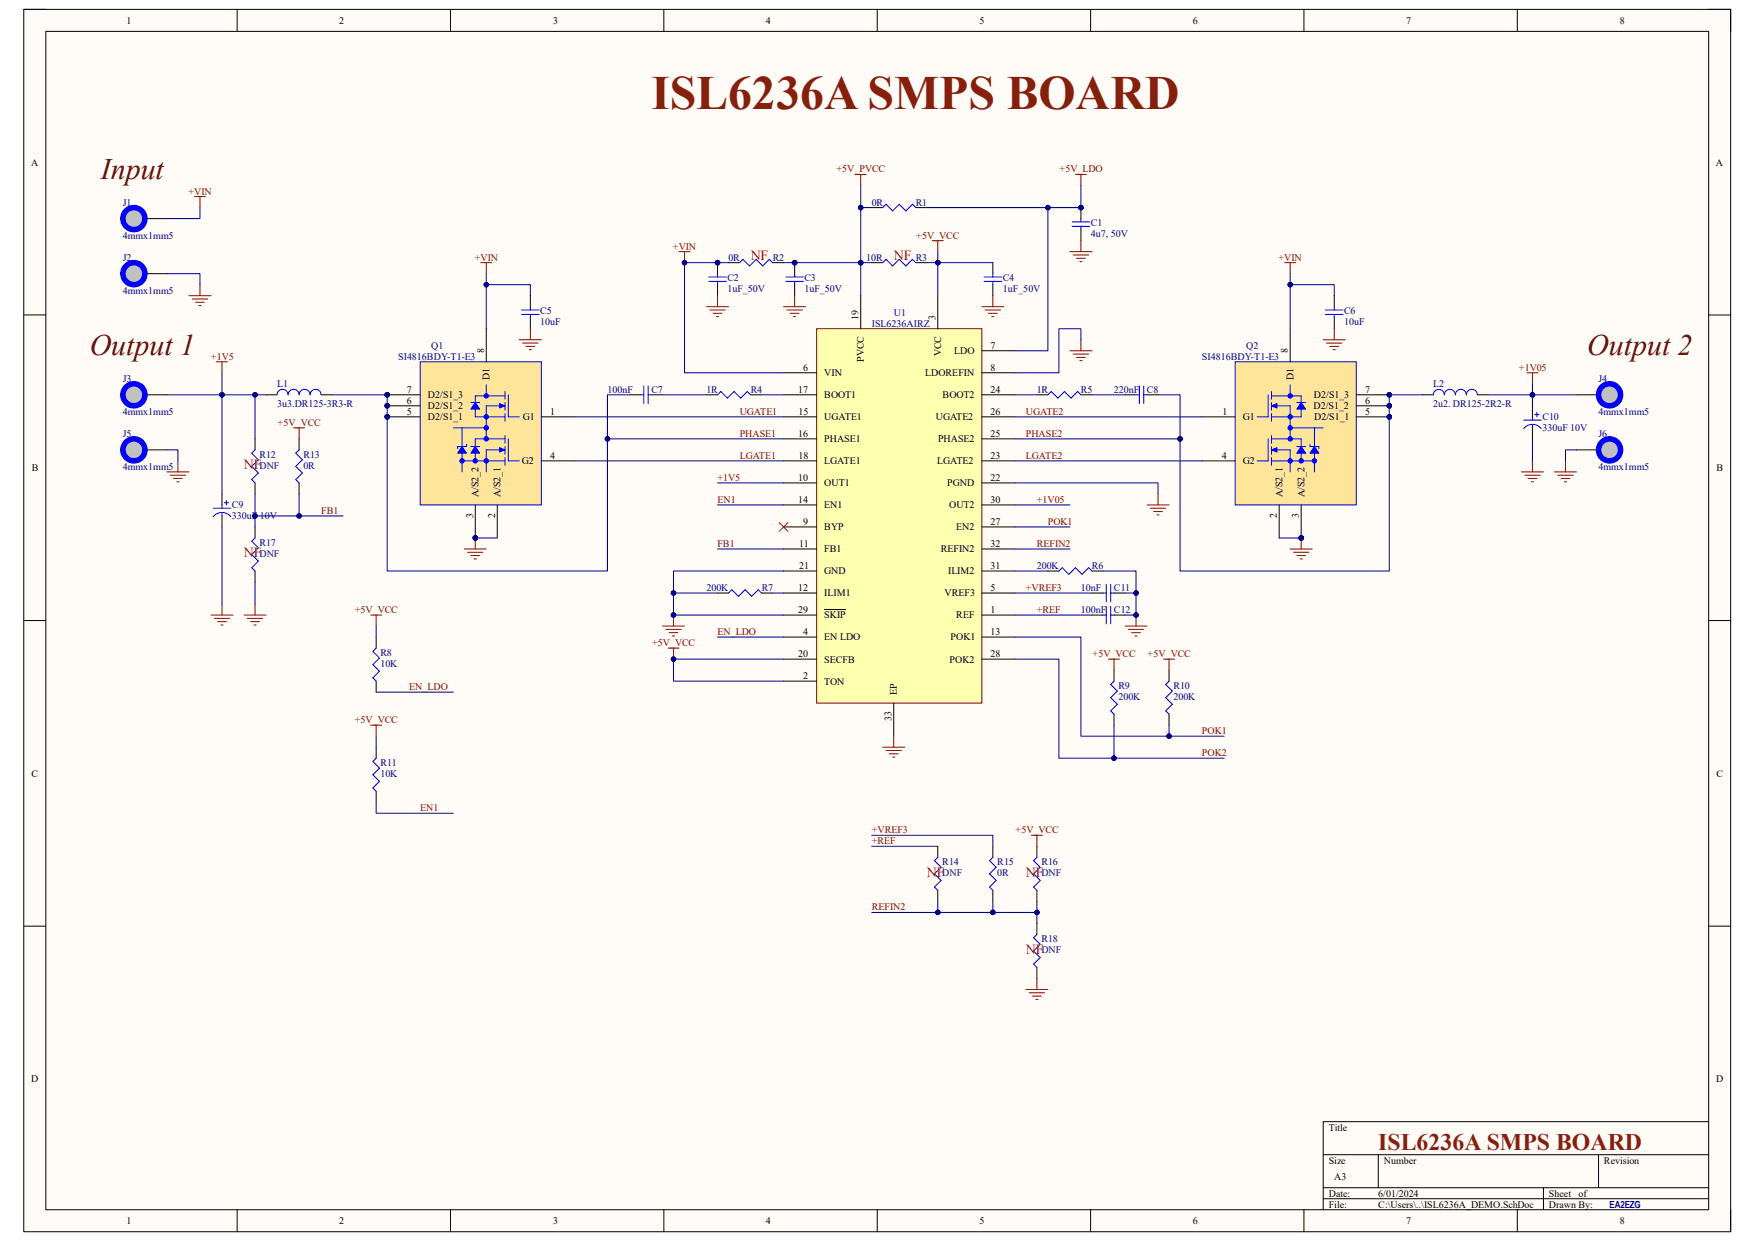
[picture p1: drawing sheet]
<svg xmlns="http://www.w3.org/2000/svg" width="297mm" height="210mm" viewBox="0 0 297 210" stroke-linecap="round" stroke-linejoin="round" font-family="sans-serif">
<path d="M4 1.6h288.9v206.8h-288.9z" fill-rule="evenodd" fill="#fffcf8"/>
<path d="M4 1.6h288.9v206.8h-288.9z" fill="none" stroke="#000" stroke-width=".17"/>
<path d="M7.8 5.3h281.4v199.4h-281.4z" fill-rule="evenodd" fill="#fffcf8"/>
<g fill="none" stroke="#000" stroke-width=".17">
<path d="M4 1.6h3.7M7.8 5.3h281.4v199.4h-281.4zM40.1 1.6v3.7M76.2 1.6v3.7M112.3 1.6v3.7M148.5 1.6v3.7M184.6 1.6v3.7M220.7 1.6v3.7M256.8 1.6v3.7M289.2 1.6h3.7v3.7M4 53.3h3.7M289.2 53.3h3.7"/>
<path d="M4 105h3.8M289.2 105h3.7M4 156.7h3.8M289.2 156.7h3.7M223.9 195.4h65.3M233.3 195.4v5.6M270.5 195.4v5.6M289.2 189.8h-65.3v14.9M40.1 204.7v3.7M76.2 204.7v3.7M112.4 204.7v3.7M148.5 204.7v3.7"/>
<path d="M184.6 204.7v3.7M220.7 204.7v3.7M223.9 201h65.3M223.9 202.9h65.3M256.8 204.7v3.7M261.2 201v3.7M292.9 204.7v3.7"/>
</g>
<path d="M138.2 55.6h28v63.4h-28z" fill-rule="evenodd" fill="#ffffb0"/>
<g fill="none" stroke="#800000" stroke-width=".17">
<path d="M144.7 29.5h1.9M145.7 29.5v1.9M132.6 51.9h3.7M133.2 52.5h2.6M133.7 53h1.5M134.3 53.6h.4M134.5 50v1.9M138.2 55.6h28v63.4h-28zM166.2 51.9h3.7M166.7 52.5h2.6M167.3 53h1.5M167.8 53.6h.4"/>
<path d="M168 50v1.9"/>
</g>
<g fill="none" stroke="#000" stroke-width=".17">
<path d="M145.7 50v5.6M158.7 50v5.6M166.2 59.4h5.6M45 66.8h1.9M54.3 66.8h1.9M132.6 63.1h5.6M132.6 70.5h5.6M132.6 74.3h5.6M132.6 66.8h5.6M132.6 78h5.6M166.2 63.1h5.6M166.2 70.5h5.6"/>
<path d="M166.2 74.3h5.6M166.2 66.8h5.6M166.2 78h5.6M240.7 66.8h1.9M250 66.8h1.9M132.6 89.2h5.6M132.6 81.7h5.6M132.6 92.9h5.6M132.6 85.4h5.6M132.6 96.6h5.6M166.2 89.2h5.6M166.2 81.7h5.6"/>
<path d="M166.2 92.9h5.6M166.2 85.4h5.6M166.2 96.6h5.6M132.6 104.1h5.6M132.6 115.3h5.6M132.6 107.8h5.6M132.6 100.4h5.6M132.6 111.5h5.6M139.5 103.2h3.6M151.3 119v5.6M166.2 104.1h5.6M166.2 107.8h5.6"/>
<path d="M166.2 100.4h5.6M166.2 111.5h5.6"/>
</g>
<path d="M46.9 66.8a.93 .93 0 0 1 .9-.9 .93 .93 0 0 1 .9 .9 .93 .93 0 0 1 1-.9 .93 .93 0 0 1 .9 .9 .93 .93 0 0 1 .9-.9 .93 .93 0 0 1 1 .9 .93 .93 0 0 1 .9-.9 .93 .93 0 0 1 .9 .9M242.6 66.8a.93 .93 0 0 1 .9-.9 .93 .93 0 0 1 .9 .9M244.4 66.8a.93 .93 0 0 1 1-.9 .93 .93 0 0 1 .9 .9M246.3 66.8a.93 .93 0 0 1 .9-.9 .93 .93 0 0 1 1 .9M248.2 66.8a.93 .93 0 0 1 .9-.9 .93 .93 0 0 1 .9 .9" fill="none" stroke="#00f" stroke-width=".17"/>
<circle cx="220.2" cy="91" r=".37" fill="#000080"/>
<circle cx="220.2" cy="91" r=".37" fill="none" stroke="#000080" stroke-width=".17"/>
<circle cx="235.1" cy="66.8" r=".37" fill="#000080"/>
<circle cx="235.1" cy="66.8" r=".37" fill="none" stroke="#000080" stroke-width=".17"/>
<circle cx="235.1" cy="68.7" r=".37" fill="#000080"/>
<circle cx="235.1" cy="68.7" r=".37" fill="none" stroke="#000080" stroke-width=".17"/>
<circle cx="235.1" cy="70.5" r=".37" fill="#000080"/>
<circle cx="235.1" cy="70.5" r=".37" fill="none" stroke="#000080" stroke-width=".17"/>
<path d="M209 61.2h20.5v24.2h-20.5z" fill-rule="evenodd" fill="#ffe599"/>
<path d="M209 61.2h20.5v24.2h-20.5z" fill="none" stroke="#00f" stroke-width=".17"/>
<path d="M203.4 70.5h5.6M216.5 85.4v5.6M220.2 85.4v5.6" fill="none" stroke="#000" stroke-width=".17"/>
<circle cx="220.2" cy="91" r=".37" fill="#000080"/>
<circle cx="220.2" cy="91" r=".37" fill="none" stroke="#000080" stroke-width=".17"/>
<path d="M218.3 55.6v5.6M203.4 78h5.6M229.5 66.8h5.6" fill="none" stroke="#000" stroke-width=".17"/>
<circle cx="235.1" cy="66.8" r=".37" fill="#000080"/>
<circle cx="235.1" cy="66.8" r=".37" fill="none" stroke="#000080" stroke-width=".17"/>
<path d="M229.5 68.7h5.6" fill="none" stroke="#000" stroke-width=".17"/>
<circle cx="235.1" cy="68.7" r=".37" fill="#000080"/>
<circle cx="235.1" cy="68.7" r=".37" fill="none" stroke="#000080" stroke-width=".17"/>
<path d="M229.5 70.5h5.6" fill="none" stroke="#000" stroke-width=".17"/>
<circle cx="235.1" cy="70.5" r=".37" fill="#000080"/>
<circle cx="235.1" cy="70.5" r=".37" fill="none" stroke="#000080" stroke-width=".17"/>
<g fill="none" stroke="#00f" stroke-width=".17">
<path d="M214.6 66.8v3.7h-1.8M214.6 74.3v3.7h-1.8M215.2 67h5v3.5h-5M215.2 66.3v1.3M215.2 68.1v1.3M215.2 70v1.3M215.2 73.7v1.3M215.2 75.6v1.3M215.2 77.4v1.3M215.2 78h7.3M215.2 74.3h5v3.7M215.2 68.7h3.1v5.6"/>
<path d="M215.2 76.1h3.1v3.8M218.3 65.1v1.9M218.3 72.4h5.6M222.5 72.4v7.5"/>
</g>
<path d="M215.2 68.7l.9-.4v.8z" fill="#00f"/>
<path d="M215.2 68.7l.9-.4v.8z" fill="none" stroke="#00f" stroke-width=".17"/>
<path d="M220.2 68.1l.8 1.1h-1.5z" fill="#00f"/>
<path d="M219.5 68.1h1.5M220.2 68.1l.8 1.1h-1.5z" fill="none" stroke="#00f" stroke-width=".17"/>
<path d="M215.2 76.1l.9-.3v.7z" fill="#00f"/>
<path d="M215.2 76.1l.9-.3v.7z" fill="none" stroke="#00f" stroke-width=".17"/>
<path d="M220.2 75.6l.8 1.1h-1.5z" fill="#00f"/>
<path d="M219.5 75.6h1.5M220.2 75.6l.8 1.1h-1.5z" fill="none" stroke="#00f" stroke-width=".17"/>
<path d="M222.5 75.6l.7 1.1h-1.5z" fill="#00f"/>
<path d="M221.7 75.2v.4h1.5v.3M222.5 75.6l.7 1.1h-1.5z" fill="none" stroke="#00f" stroke-width=".17"/>
<circle cx="218.3" cy="67" r=".37" fill="#00f"/>
<circle cx="218.3" cy="67" r=".37" fill="none" stroke="#00f" stroke-width=".17"/>
<circle cx="218.3" cy="72.4" r=".37" fill="#00f"/>
<circle cx="218.3" cy="72.4" r=".37" fill="none" stroke="#00f" stroke-width=".17"/>
<circle cx="218.3" cy="74.3" r=".37" fill="#00f"/>
<circle cx="218.3" cy="74.3" r=".37" fill="none" stroke="#00f" stroke-width=".17"/>
<circle cx="218.3" cy="70.5" r=".37" fill="#00f"/>
<circle cx="218.3" cy="70.5" r=".37" fill="none" stroke="#00f" stroke-width=".17"/>
<circle cx="218.3" cy="78" r=".37" fill="#00f"/>
<circle cx="218.3" cy="78" r=".37" fill="none" stroke="#00f" stroke-width=".17"/>
<circle cx="220.2" cy="78" r=".37" fill="#00f"/>
<circle cx="220.2" cy="78" r=".37" fill="none" stroke="#00f" stroke-width=".17"/>
<circle cx="222.4" cy="78" r=".37" fill="#00f"/>
<circle cx="222.4" cy="78" r=".37" fill="none" stroke="#00f" stroke-width=".17"/>
<circle cx="80.4" cy="91" r=".37" fill="#000080"/>
<circle cx="80.4" cy="91" r=".37" fill="none" stroke="#000080" stroke-width=".17"/>
<circle cx="65.5" cy="66.8" r=".37" fill="#000080"/>
<circle cx="65.5" cy="66.8" r=".37" fill="none" stroke="#000080" stroke-width=".17"/>
<circle cx="65.5" cy="68.7" r=".37" fill="#000080"/>
<circle cx="65.5" cy="68.7" r=".37" fill="none" stroke="#000080" stroke-width=".17"/>
<circle cx="65.5" cy="70.5" r=".37" fill="#000080"/>
<circle cx="65.5" cy="70.5" r=".37" fill="none" stroke="#000080" stroke-width=".17"/>
<path d="M71.1 61.2h20.5v24.2h-20.5z" fill-rule="evenodd" fill="#ffe599"/>
<path d="M71.1 61.2h20.5v24.2h-20.5z" fill="none" stroke="#00f" stroke-width=".17"/>
<path d="M91.6 70.5h5.6M80.4 85.4v5.6M84.2 85.4v5.6" fill="none" stroke="#000" stroke-width=".17"/>
<circle cx="80.4" cy="91" r=".37" fill="#000080"/>
<circle cx="80.4" cy="91" r=".37" fill="none" stroke="#000080" stroke-width=".17"/>
<path d="M82.3 55.6v5.6M65.5 66.8h5.6M91.6 78h5.6" fill="none" stroke="#000" stroke-width=".17"/>
<circle cx="65.5" cy="66.8" r=".37" fill="#000080"/>
<circle cx="65.5" cy="66.8" r=".37" fill="none" stroke="#000080" stroke-width=".17"/>
<path d="M65.5 68.7h5.6" fill="none" stroke="#000" stroke-width=".17"/>
<circle cx="65.5" cy="68.7" r=".37" fill="#000080"/>
<circle cx="65.5" cy="68.7" r=".37" fill="none" stroke="#000080" stroke-width=".17"/>
<path d="M65.5 70.5h5.6" fill="none" stroke="#000" stroke-width=".17"/>
<circle cx="65.5" cy="70.5" r=".37" fill="#000080"/>
<circle cx="65.5" cy="70.5" r=".37" fill="none" stroke="#000080" stroke-width=".17"/>
<g fill="none" stroke="#00f" stroke-width=".17">
<path d="M76.7 72.4h5.6M78.2 78h7.3M78.2 72.4v7.5M82.3 65.1v1.9M85.5 67h-5.1v3.5h5.1M85.5 66.3v1.3M85.5 68.1v1.3M85.5 70v1.3M85.5 73.7v1.3M85.5 75.6v1.3M85.5 77.4v1.3M85.5 74.3h-5.1v3.7"/>
<path d="M85.5 68.7h-3.2v5.6M85.5 76.1h-3.2v3.8M86 66.8v3.7h1.9M86 74.3v3.7h1.9"/>
</g>
<path d="M84.5 68.3l1 .4-1 .3z" fill="#00f"/>
<path d="M84.5 68.3l1 .4-1 .3z" fill="none" stroke="#00f" stroke-width=".17"/>
<path d="M80.4 68.1l.8 1.1h-1.5z" fill="#00f"/>
<path d="M79.7 68.1h1.5M80.4 68.1l.8 1.1h-1.5z" fill="none" stroke="#00f" stroke-width=".17"/>
<path d="M84.5 75.8l1 .3-1 .4z" fill="#00f"/>
<path d="M84.5 75.8l1 .3-1 .4z" fill="none" stroke="#00f" stroke-width=".17"/>
<path d="M80.4 75.6l.8 1.1h-1.5z" fill="#00f"/>
<path d="M79.7 75.6h1.5M80.4 75.6l.8 1.1h-1.5z" fill="none" stroke="#00f" stroke-width=".17"/>
<path d="M78.2 75.6l.7 1.1h-1.4z" fill="#00f"/>
<path d="M78.2 75.6l.7 1.1h-1.4zM78.9 75.2v.4h-1.4v.3" fill="none" stroke="#00f" stroke-width=".17"/>
<circle cx="82.3" cy="67" r=".37" fill="#00f"/>
<circle cx="82.3" cy="67" r=".37" fill="none" stroke="#00f" stroke-width=".17"/>
<circle cx="82.3" cy="72.4" r=".37" fill="#00f"/>
<circle cx="82.3" cy="72.4" r=".37" fill="none" stroke="#00f" stroke-width=".17"/>
<circle cx="82.3" cy="74.3" r=".37" fill="#00f"/>
<circle cx="82.3" cy="74.3" r=".37" fill="none" stroke="#00f" stroke-width=".17"/>
<circle cx="82.3" cy="70.5" r=".37" fill="#00f"/>
<circle cx="82.3" cy="70.5" r=".37" fill="none" stroke="#00f" stroke-width=".17"/>
<circle cx="82.3" cy="78" r=".37" fill="#00f"/>
<circle cx="82.3" cy="78" r=".37" fill="none" stroke="#00f" stroke-width=".17"/>
<circle cx="80.4" cy="78" r=".37" fill="#00f"/>
<circle cx="80.4" cy="78" r=".37" fill="none" stroke="#00f" stroke-width=".17"/>
<circle cx="78.2" cy="78" r=".37" fill="#00f"/>
<g fill="none" stroke="#00f" stroke-width=".17">
<path d="M88.3 53.2h2.9M88.3 52.5h2.9M89.8 51.9v.6M89.8 53.2v.6M224.3 53.2h3M224.3 52.5h3M225.8 51.9v.6M225.8 53.2v.6M108.4 66.8h.6M109 65.3v3M109.7 66.8h.6M109.7 65.3v3"/>
<path d="M192.3 66.8h.5M192.8 65.3v3M193.6 66.8h.5M193.6 65.3v3M257.9 71.1h2.9M259.3 70.5v.6M259.3 71.9v.5M259.7 70.2h.8M260.1 69.8v.7M260.8 72.5a1.89 1.89 0 0 0-2.9 0M36.1 86h3M37.6 85.4v.6"/>
<path d="M37.6 86.8v.5M37.9 85.1h.8M38.3 84.7v.7M39 87.4a1.89 1.89 0 0 0-2.9 0M179.2 96.6l.6-.5 1.1 1.1 1.1-1.1 1.1 1.1 1.1-1.1 .6 .5M187.2 98.9v3M188 98.9v3M123.3 100.4l.6-.6 1.1 1.1 1.1-1.1 1.1 1.1 1.1-1.1 .6 .6M186.7 100.4h.5M186.7 104.1h.5M187.2 102.6v3M188 100.4h.5"/>
<path d="M188 102.6v3M188 104.1h.5M188.5 115.3l-.5 .5 1.1 1.1-1.1 1.2 1.1 1.1-1.1 1.1 .5 .6M197.8 115.3l-.5 .5 1.1 1.1-1.1 1.2 1.1 1.1-1.1 1.1 .5 .6"/>
<circle cx="78.2" cy="78" r=".37"/>
</g>
<g fill="none" stroke="#000" stroke-width=".17">
<path d="M89.8 50v1.9M89.8 53.8v1.8M225.8 50v1.9M225.8 53.8v1.8M106.5 66.8h1.9M110.3 66.8h1.8M190.4 66.8h1.9M194.1 66.8h1.9M259.3 68.7v1.8M259.3 72.4v1.9M37.6 83.6v1.8M37.6 87.3v1.9"/>
<path d="M177.3 96.6h1.9M184.8 96.6h1.9M121.4 100.4h1.9M128.9 100.4h1.9M184.8 100.4h1.9M184.8 104.1h1.9M188.5 100.4h1.9M188.5 113.4v1.9M188.5 104.1h1.9M197.8 113.4v1.9M188.5 120.9v1.8M197.8 120.9v1.8"/>
</g>
<circle cx="182.9" cy="35.1" r=".37" fill="#000080"/>
<circle cx="182.9" cy="35.1" r=".37" fill="none" stroke="#000080" stroke-width=".17"/>
<path d="M182.9 35.1v1.9M182.9 38.9v1.8" fill="none" stroke="#000" stroke-width=".17"/>
<circle cx="182.9" cy="35.1" r=".37" fill="#000080"/>
<circle cx="182.9" cy="35.1" r=".37" fill="none" stroke="#000080" stroke-width=".17"/>
<path d="M181.5 38.3h2.9M181.5 37.6h2.9M182.9 37v.6M182.9 38.3v.6" fill="none" stroke="#00f" stroke-width=".17"/>
<path d="M190.4 105.9h3.7M191 106.5h2.6M191.5 107.1h1.5M192.1 107.6h.3M192.3 104.1v1.8" fill="none" stroke="#800000" stroke-width=".17"/>
<circle cx="192.3" cy="104.1" r=".37" fill="#000080"/>
<circle cx="192.3" cy="104.1" r=".37" fill="none" stroke="#000080" stroke-width=".17"/>
<path d="M218.3 92.9h3.8M218.9 93.5h2.6M219.5 94h1.5M220 94.6h.4M220.2 91v1.9M149.4 126.4h3.7M149.9 127h2.7M150.5 127.6h1.5M151.1 128.1h.3M151.3 124.6v1.8" fill="none" stroke="#800000" stroke-width=".17"/>
<path d="M119.6 66.8h1.8M127 66.8h1.9M175.5 66.8h1.8M182.9 66.8h1.9" fill="none" stroke="#000" stroke-width=".17"/>
<path d="M121.4 66.8l.6-.5 1.1 1.1 1.1-1.1 1.1 1.1 1.2-1.1 .5 .5M177.3 66.8l.6-.5 1.1 1.1 1.1-1.1 1.2 1.1 1.1-1.1 .5 .5" fill="none" stroke="#00f" stroke-width=".17"/>
<circle cx="220.2" cy="91" r=".37" fill="#000080"/>
<circle cx="220.2" cy="91" r=".37" fill="none" stroke="#000080" stroke-width=".17"/>
<path d="M78.6 92.9h3.7M79.1 93.5h2.6M79.7 94h1.5M80.2 94.6h.4M80.4 91v1.9" fill="none" stroke="#800000" stroke-width=".17"/>
<circle cx="80.4" cy="91" r=".37" fill="#000080"/>
<circle cx="80.4" cy="91" r=".37" fill="none" stroke="#000080" stroke-width=".17"/>
<g fill="none" stroke="#800000" stroke-width=".17">
<path d="M81.4 44.4h1.8M82.3 44.4v1.9M87.9 57.5h3.7M88.5 58.1h2.6M89 58.6h1.5M89.6 59.2h.3M89.8 55.6v1.9M217.4 44.4h1.9M218.3 44.4v1.9M223.9 57.5h3.8M224.5 58.1h2.6M225.1 58.6h1.4"/>
<path d="M225.6 59.2h.4M225.8 55.6v1.9M36.6 61.2h1.9M37.6 61.2v1.9M257.5 79.9h3.7M258.4 63.1h1.9M259.3 63.1v1.8M259.3 78v1.9M194.1 85.4h3.7M194.7 86h2.6M195.2 86.6h1.5M195.8 87.1h.4"/>
<path d="M196 83.6v1.8M258 80.4h2.7M258.6 81h1.5M259.2 81.5h.3M35.7 104.1h3.7M36.3 104.6h2.6M36.8 105.2h1.5M37.4 105.8h.4M37.6 102.2v1.9"/>
</g>
<circle cx="121.4" cy="44.4" r=".37" fill="#000080"/>
<circle cx="121.4" cy="44.4" r=".37" fill="none" stroke="#000080" stroke-width=".17"/>
<path d="M121.4 44.4v1.9M121.4 48.2v1.8" fill="none" stroke="#000" stroke-width=".17"/>
<circle cx="121.4" cy="44.4" r=".37" fill="#000080"/>
<circle cx="121.4" cy="44.4" r=".37" fill="none" stroke="#000080" stroke-width=".17"/>
<path d="M119.9 47.6h3M119.9 46.9h3M121.4 46.3v.6M121.4 47.6v.6" fill="none" stroke="#00f" stroke-width=".17"/>
<path d="M114.9 42.6h1.9M115.8 42.6v1.8M119.6 51.9h3.7M120.1 52.5h2.6M120.7 53h1.5M121.2 53.6h.4M121.4 50v1.9" fill="none" stroke="#800000" stroke-width=".17"/>
<circle cx="115.8" cy="44.4" r=".37" fill="#000080"/>
<circle cx="115.8" cy="44.4" r=".37" fill="none" stroke="#000080" stroke-width=".17"/>
<circle cx="134.5" cy="44.4" r=".37" fill="#000080"/>
<circle cx="134.5" cy="44.4" r=".37" fill="none" stroke="#000080" stroke-width=".17"/>
<path d="M134.5 44.4v1.9M134.5 48.2v1.8" fill="none" stroke="#000" stroke-width=".17"/>
<circle cx="134.5" cy="44.4" r=".37" fill="#000080"/>
<circle cx="134.5" cy="44.4" r=".37" fill="none" stroke="#000080" stroke-width=".17"/>
<path d="M149.4 35.1l.5-.5 1.2 1.1 1.1-1.1 1.1 1.1 1.1-1.1 .6 .5M125.2 44.4l.5-.5 1.1 1.1 1.2-1.1 1.1 1.1 1.1-1.1 .6 .5M133 47.6h3M133 46.9h3M134.5 46.3v.6M134.5 47.6v.6M149.4 44.4l.5-.5 1.2 1.1 1.1-1.1 1.1 1.1 1.1-1.1 .6 .5M166.5 47.6h3M166.5 46.9h3M168 46.3v.6M168 47.6v.6M63.7 109.7l-.6 .5 1.1 1.2-1.1 1.1 1.1 1.1-1.1 1.1 .6 .6" fill="none" stroke="#00f" stroke-width=".17"/>
<path d="M147.5 35.1h1.9M155 35.1h1.8M123.3 44.4h1.9M130.8 44.4h1.8M147.5 44.4h1.9M155 44.4h1.8M168 44.4v1.9M168 48.2v1.8M63.7 107.8v1.9M63.7 115.3v1.8" fill="none" stroke="#000" stroke-width=".17"/>
<g fill="none" stroke="#800000" stroke-width=".17">
<path d="M182 29.5h1.9M182.9 29.5v1.9M157.8 40.7h1.8M158.7 40.7v1.9M181.1 42.6h3.7M181.1 59.4h3.7M181.6 43.1h2.6M181.6 59.9h2.6M182.2 43.7h1.5M182.8 44.3h.3M182.9 40.7v1.9M182.9 57.5v1.9"/>
<path d="M182.2 60.5h1.5M182.8 61h.3M62.7 104.1h1.9M63.7 104.1v1.8M112.1 105.9h3.7M112.7 106.5h2.6M113.2 107.1h1.5M113.8 107.6h.4M114 104.1v1.8"/>
</g>
<circle cx="114" cy="104.1" r=".37" fill="#000080"/>
<circle cx="114" cy="104.1" r=".37" fill="none" stroke="#000080" stroke-width=".17"/>
<path d="M113 109.7h1.9M114 109.7v1.8" fill="none" stroke="#800000" stroke-width=".17"/>
<circle cx="114" cy="111.5" r=".37" fill="#000080"/>
<circle cx="114" cy="111.5" r=".37" fill="none" stroke="#000080" stroke-width=".17"/>
<path d="M131.9 88.4l1.5 1.5M133.4 88.4l-1.5 1.5" fill="none" stroke="#f00" stroke-width=".17"/>
<g fill="none" stroke="#000" stroke-width=".17">
<path d="M22.7 66.8h5.5M43.2 74.3v1.8M50.6 74.3v1.8M43.2 81.7v1.9M43.2 89.2v1.8M43.2 96.6v1.9M50.6 81.7v1.9M63.7 126.4v1.9M63.7 133.9v1.9M158.7 143.2v1.9M158.7 150.7v1.8M168 143.2v1.9"/>
<path d="M168 150.7v1.8M175.5 143.2v1.9M175.5 150.7v1.8M175.5 156.3v1.8M175.5 163.7v1.9"/>
</g>
<path d="M43.2 76.1l-.6 .6 1.1 1.1-1.1 1.1 1.1 1.1-1.1 1.2 .6 .5M50.6 76.1l-.5 .6 1.1 1.1-1.1 1.1 1.1 1.1-1.1 1.2 .5 .5M43.2 91l-.6 .6 1.1 1.1-1.1 1.1 1.1 1.2-1.1 1.1 .6 .5M63.7 128.3l-.6 .6 1.1 1.1-1.1 1.1 1.1 1.1-1.1 1.1 .6 .6M158.7 145.1l-.6 .5 1.2 1.2-1.2 1.1 1.2 1.1-1.2 1.1 .6 .6M168 145.1l-.5 .5 1.1 1.2-1.1 1.1 1.1 1.1-1.1 1.1 .5 .6M175.5 145.1l-.6 .5 1.1 1.2-1.1 1.1 1.1 1.1-1.1 1.1 .6 .6M175.5 158.1l-.6 .6 1.1 1.1-1.1 1.1 1.1 1.2-1.1 1.1 .6 .5" fill="none" stroke="#00f" stroke-width=".17"/>
<g fill="none" stroke="#800000" stroke-width=".17">
<path d="M49.7 72.4h1.8M50.6 72.4v1.9M41.3 104.1h3.7M41.9 104.6h2.6M42.4 105.2h1.5M43 105.8h.3M43.2 102.2v1.9M187.6 111.5h1.9M188.5 111.5v1.9M196.9 111.5h1.9M197.8 111.5v1.9M62.7 122.7h1.9"/>
<path d="M63.7 122.7v1.9M174.6 141.4h1.8M175.5 141.4v1.8M173.6 167.4h3.7M174.2 168h2.6M174.7 168.6h1.5M175.3 169.1h.4M175.5 165.6v1.8"/>
</g>
<circle cx="22.7" cy="66.8" r="1.86" fill="#c0c0c0"/>
<circle cx="22.7" cy="66.8" r="1.86" fill="none" stroke="#00f" stroke-width=".93"/>
<path d="M22.7 76.1h5.5" fill="none" stroke="#000" stroke-width=".17"/>
<circle cx="22.7" cy="76.1" r="1.86" fill="#c0c0c0"/>
<circle cx="22.7" cy="76.1" r="1.86" fill="none" stroke="#00f" stroke-width=".93"/>
<path d="M28.2 79.9h3.8M30.1 78v1.9M28.8 80.4h2.6M29.4 81h1.5M29.9 81.5h.4" fill="none" stroke="#800000" stroke-width=".17"/>
<path d="M266.8 66.8h5.6" fill="none" stroke="#000" stroke-width=".17"/>
<circle cx="272.4" cy="66.8" r="1.86" fill="#c0c0c0"/>
<circle cx="272.4" cy="66.8" r="1.86" fill="none" stroke="#00f" stroke-width=".93"/>
<path d="M266.8 76.1h5.6" fill="none" stroke="#000" stroke-width=".17"/>
<circle cx="272.4" cy="76.1" r="1.86" fill="#c0c0c0"/>
<circle cx="272.4" cy="76.1" r="1.86" fill="none" stroke="#00f" stroke-width=".93"/>
<path d="M263.1 79.9h3.7M264.9 78v1.9M263.6 80.4h2.6M264.2 81h1.5M264.8 81.5h.3" fill="none" stroke="#800000" stroke-width=".17"/>
<path d="M22.7 37h5.5" fill="none" stroke="#000" stroke-width=".17"/>
<circle cx="22.7" cy="37" r="1.86" fill="#c0c0c0"/>
<circle cx="22.7" cy="37" r="1.86" fill="none" stroke="#00f" stroke-width=".93"/>
<path d="M22.7 46.3h5.5" fill="none" stroke="#000" stroke-width=".17"/>
<circle cx="22.7" cy="46.3" r="1.86" fill="#c0c0c0"/>
<circle cx="22.7" cy="46.3" r="1.86" fill="none" stroke="#00f" stroke-width=".93"/>
<path d="M32.9 33.3h1.9M33.8 33.3v1.8M32 50h3.7M32.5 50.6h2.6M33.1 51.2h1.5M33.7 51.7h.3M33.8 48.2v1.8" fill="none" stroke="#800000" stroke-width=".17"/>
<path d="M168 44.4h-9.3v5.6" fill="none" stroke="#000080" stroke-width=".17"/>
<circle cx="158.7" cy="44.4" r=".37" fill="#000080"/>
<g fill="none" stroke="#000080" stroke-width=".17">
<path d="M171.8 96.6h5.5M171.8 104.1h13M190.4 100.4h1.9"/>
<circle cx="158.7" cy="44.4" r=".37"/>
</g>
<circle cx="192.3" cy="100.4" r=".37" fill="#000080"/>
<g fill="none" stroke="#000080" stroke-width=".17">
<path d="M188.5 122.7v5.6"/>
<circle cx="192.3" cy="100.4" r=".37"/>
</g>
<circle cx="188.5" cy="128.3" r=".37" fill="#000080"/>
<g fill="none" stroke="#000080" stroke-width=".17">
<path d="M171.8 66.8h3.7M184.8 66.8h5.6M196 66.8h3.7v7.5h-27.9"/>
<circle cx="188.5" cy="128.3" r=".37"/>
</g>
<circle cx="199.7" cy="74.3" r=".37" fill="#000080"/>
<g fill="none" stroke="#000080" stroke-width=".17">
<path d="M171.8 70.5h31.6M171.8 78h31.6M240.7 66.8h-5.6v29.8h-35.4v-22.3"/>
<circle cx="199.7" cy="74.3" r=".37"/>
</g>
<circle cx="199.7" cy="74.3" r=".37" fill="#000080"/>
<circle cx="199.7" cy="74.3" r=".37" fill="none" stroke="#000080" stroke-width=".17"/>
<circle cx="235.1" cy="70.5" r=".37" fill="#000080"/>
<circle cx="235.1" cy="70.5" r=".37" fill="none" stroke="#000080" stroke-width=".17"/>
<circle cx="235.1" cy="68.7" r=".37" fill="#000080"/>
<circle cx="235.1" cy="68.7" r=".37" fill="none" stroke="#000080" stroke-width=".17"/>
<circle cx="235.1" cy="66.8" r=".37" fill="#000080"/>
<g fill="none" stroke="#000080" stroke-width=".17">
<path d="M216.5 91h3.7"/>
<circle cx="235.1" cy="66.8" r=".37"/>
</g>
<circle cx="220.2" cy="91" r=".37" fill="#000080"/>
<g fill="none" stroke="#000080" stroke-width=".17">
<path d="M106.5 66.8h-3.7v7.5h29.8M112.1 66.8h7.5M128.9 66.8h3.7"/>
<circle cx="220.2" cy="91" r=".37"/>
</g>
<circle cx="102.8" cy="74.3" r=".37" fill="#000080"/>
<g fill="none" stroke="#000080" stroke-width=".17">
<path d="M56.2 66.8h9.3v29.8h37.3v-22.3M97.2 70.5h35.4M97.2 78h35.4"/>
<circle cx="102.8" cy="74.3" r=".37"/>
</g>
<circle cx="65.5" cy="66.8" r=".37" fill="#000080"/>
<circle cx="65.5" cy="66.8" r=".37" fill="none" stroke="#000080" stroke-width=".17"/>
<circle cx="65.5" cy="68.7" r=".37" fill="#000080"/>
<circle cx="65.5" cy="68.7" r=".37" fill="none" stroke="#000080" stroke-width=".17"/>
<circle cx="65.5" cy="70.5" r=".37" fill="#000080"/>
<circle cx="65.5" cy="70.5" r=".37" fill="none" stroke="#000080" stroke-width=".17"/>
<circle cx="102.8" cy="74.3" r=".37" fill="#000080"/>
<g fill="none" stroke="#000080" stroke-width=".17">
<path d="M80.4 91h3.8"/>
<circle cx="102.8" cy="74.3" r=".37"/>
</g>
<circle cx="80.4" cy="91" r=".37" fill="#000080"/>
<g fill="none" stroke="#000080" stroke-width=".17">
<path d="M259.3 66.8v1.9M171.8 81.7h24.2v1.9"/>
<circle cx="80.4" cy="91" r=".37"/>
</g>
<circle cx="259.3" cy="66.8" r=".37" fill="#000080"/>
<g fill="none" stroke="#000080" stroke-width=".17">
<path d="M28.2 66.8h9.4M259.3 74.3v3.7"/>
<circle cx="259.3" cy="66.8" r=".37"/>
</g>
<circle cx="37.6" cy="66.8" r=".37" fill="#000080"/>
<g fill="none" stroke="#000080" stroke-width=".17">
<path d="M37.6 63.1v3.7M37.6 89.2v13"/>
<circle cx="37.6" cy="66.8" r=".37"/>
</g>
<circle cx="37.6" cy="66.8" r=".37" fill="#000080"/>
<g fill="none" stroke="#000080" stroke-width=".17">
<path d="M259.3 64.9v1.9"/>
<circle cx="37.6" cy="66.8" r=".37"/>
</g>
<circle cx="259.3" cy="66.8" r=".37" fill="#000080"/>
<g fill="none" stroke="#000080" stroke-width=".17">
<path d="M225.8 50v-1.8h-7.5v7.4"/>
<circle cx="259.3" cy="66.8" r=".37"/>
</g>
<circle cx="218.3" cy="48.2" r=".37" fill="#000080"/>
<g fill="none" stroke="#000080" stroke-width=".17">
<path d="M218.3 46.3v1.9"/>
<circle cx="218.3" cy="48.2" r=".37"/>
</g>
<circle cx="218.3" cy="48.2" r=".37" fill="#000080"/>
<g fill="none" stroke="#000080" stroke-width=".17">
<path d="M89.8 50v-1.8h-7.5v7.4"/>
<circle cx="218.3" cy="48.2" r=".37"/>
</g>
<circle cx="82.3" cy="48.2" r=".37" fill="#000080"/>
<g fill="none" stroke="#000080" stroke-width=".17">
<path d="M82.3 46.3v1.9"/>
<circle cx="82.3" cy="48.2" r=".37"/>
</g>
<circle cx="82.3" cy="48.2" r=".37" fill="#000080"/>
<g fill="none" stroke="#000080" stroke-width=".17">
<path d="M123.3 44.4h-7.5v18.7h16.8M182.9 57.5v-1.9h-3.7v7.5h-7.4"/>
<circle cx="82.3" cy="48.2" r=".37"/>
</g>
<circle cx="121.4" cy="44.4" r=".37" fill="#000080"/>
<circle cx="121.4" cy="44.4" r=".37" fill="none" stroke="#000080" stroke-width=".17"/>
<circle cx="115.8" cy="44.4" r=".37" fill="#000080"/>
<g fill="none" stroke="#000080" stroke-width=".17">
<path d="M156.8 44.4h1.9"/>
<circle cx="115.8" cy="44.4" r=".37"/>
</g>
<circle cx="158.7" cy="44.4" r=".37" fill="#000080"/>
<g fill="none" stroke="#000080" stroke-width=".17">
<path d="M132.6 44.4h13.1v5.6"/>
<circle cx="158.7" cy="44.4" r=".37"/>
</g>
<circle cx="134.5" cy="44.4" r=".37" fill="#000080"/>
<circle cx="134.5" cy="44.4" r=".37" fill="none" stroke="#000080" stroke-width=".17"/>
<circle cx="145.7" cy="44.4" r=".37" fill="#000080"/>
<g fill="none" stroke="#000080" stroke-width=".17">
<path d="M145.7 31.4v13"/>
<circle cx="145.7" cy="44.4" r=".37"/>
</g>
<circle cx="145.7" cy="35.1" r=".37" fill="#000080"/>
<circle cx="145.7" cy="35.1" r=".37" fill="none" stroke="#000080" stroke-width=".17"/>
<circle cx="145.7" cy="44.4" r=".37" fill="#000080"/>
<g fill="none" stroke="#000080" stroke-width=".17">
<path d="M145.7 44.4h1.8"/>
<circle cx="145.7" cy="44.4" r=".37"/>
</g>
<circle cx="145.7" cy="44.4" r=".37" fill="#000080"/>
<g fill="none" stroke="#000080" stroke-width=".17">
<path d="M145.7 35.1h1.8"/>
<circle cx="145.7" cy="44.4" r=".37"/>
</g>
<circle cx="145.7" cy="35.1" r=".37" fill="#000080"/>
<g fill="none" stroke="#000080" stroke-width=".17">
<path d="M177.3 35.1v24.3h-5.5"/>
<circle cx="145.7" cy="35.1" r=".37"/>
</g>
<circle cx="177.3" cy="35.1" r=".37" fill="#000080"/>
<g fill="none" stroke="#000080" stroke-width=".17">
<path d="M158.7 42.6v1.8"/>
<circle cx="177.3" cy="35.1" r=".37"/>
</g>
<circle cx="158.7" cy="44.4" r=".37" fill="#000080"/>
<g fill="none" stroke="#000080" stroke-width=".17">
<path d="M63.7 117.1h13M63.7 105.9v1.9M114 100.4h7.4M121.4 107.8h11.2"/>
<circle cx="158.7" cy="44.4" r=".37"/>
</g>
<circle cx="114" cy="100.4" r=".37" fill="#000080"/>
<g fill="none" stroke="#000080" stroke-width=".17">
<path d="M130.8 100.4h1.8M132.6 111.5h-18.6v3.8h18.6"/>
<circle cx="114" cy="100.4" r=".37"/>
</g>
<circle cx="114" cy="111.5" r=".37" fill="#000080"/>
<g fill="none" stroke="#000080" stroke-width=".17">
<path d="M121.4 85.4h11.2M63.7 135.8v1.8h13M63.7 124.6v1.8M197.8 122.7v1.9"/>
<circle cx="114" cy="111.5" r=".37"/>
</g>
<circle cx="197.8" cy="124.6" r=".37" fill="#000080"/>
<g fill="none" stroke="#000080" stroke-width=".17">
<path d="M251.9 66.8h14.9M171.8 89.2h9.3M171.8 85.4h9.3"/>
<circle cx="197.8" cy="124.6" r=".37"/>
</g>
<circle cx="259.3" cy="66.8" r=".37" fill="#000080"/>
<g fill="none" stroke="#000080" stroke-width=".17">
<path d="M43.2 66.8v7.5M121.4 81.7h11.2"/>
<circle cx="259.3" cy="66.8" r=".37"/>
</g>
<circle cx="43.2" cy="66.8" r=".37" fill="#000080"/>
<g fill="none" stroke="#000080" stroke-width=".17">
<path d="M43.2 83.6v5.6"/>
<circle cx="43.2" cy="66.8" r=".37"/>
</g>
<circle cx="43.2" cy="87.3" r=".37" fill="#000080"/>
<g fill="none" stroke="#000080" stroke-width=".17">
<path d="M45 66.8h-7.4v16.8M43.2 98.5v3.7"/>
<circle cx="43.2" cy="87.3" r=".37"/>
</g>
<circle cx="43.2" cy="66.8" r=".37" fill="#000080"/>
<circle cx="43.2" cy="66.8" r=".37" fill="none" stroke="#000080" stroke-width=".17"/>
<circle cx="37.6" cy="66.8" r=".37" fill="#000080"/>
<g fill="none" stroke="#000080" stroke-width=".17">
<path d="M43.2 87.3h14.9"/>
<circle cx="37.6" cy="66.8" r=".37"/>
</g>
<circle cx="43.2" cy="87.3" r=".37" fill="#000080"/>
<circle cx="43.2" cy="87.3" r=".37" fill="none" stroke="#000080" stroke-width=".17"/>
<circle cx="50.6" cy="87.3" r=".37" fill="#000080"/>
<g fill="none" stroke="#000080" stroke-width=".17">
<path d="M50.6 83.6v3.7M121.4 92.9h11.2"/>
<circle cx="50.6" cy="87.3" r=".37"/>
</g>
<circle cx="50.6" cy="87.3" r=".37" fill="#000080"/>
<g fill="none" stroke="#000080" stroke-width=".17">
<path d="M175.5 152.5v3.8"/>
<circle cx="50.6" cy="87.3" r=".37"/>
</g>
<circle cx="175.5" cy="154.4" r=".37" fill="#000080"/>
<g fill="none" stroke="#000080" stroke-width=".17">
<path d="M147.5 154.4h28"/>
<circle cx="175.5" cy="154.4" r=".37"/>
</g>
<circle cx="175.5" cy="154.4" r=".37" fill="#000080"/>
<circle cx="175.5" cy="154.4" r=".37" fill="none" stroke="#000080" stroke-width=".17"/>
<circle cx="168" cy="154.4" r=".37" fill="#000080"/>
<circle cx="168" cy="154.4" r=".37" fill="none" stroke="#000080" stroke-width=".17"/>
<circle cx="158.7" cy="154.4" r=".37" fill="#000080"/>
<g fill="none" stroke="#000080" stroke-width=".17">
<path d="M158.7 152.5v1.9"/>
<circle cx="158.7" cy="154.4" r=".37"/>
</g>
<circle cx="158.7" cy="154.4" r=".37" fill="#000080"/>
<g fill="none" stroke="#000080" stroke-width=".17">
<path d="M168 152.5v1.9"/>
<circle cx="158.7" cy="154.4" r=".37"/>
</g>
<circle cx="168" cy="154.4" r=".37" fill="#000080"/>
<g fill="none" stroke="#000080" stroke-width=".17">
<path d="M171.8 92.9h9.3M186.7 96.6h5.6v7.5h-1.9M147.5 141.4h20.5v1.8M147.5 143.2h11.2"/>
<circle cx="168" cy="154.4" r=".37"/>
</g>
<circle cx="192.3" cy="104.1" r=".37" fill="#000080"/>
<circle cx="192.3" cy="104.1" r=".37" fill="none" stroke="#000080" stroke-width=".17"/>
<circle cx="192.3" cy="100.4" r=".37" fill="#000080"/>
<g fill="none" stroke="#000080" stroke-width=".17">
<path d="M33.8 35.1v1.9h-5.6M28.2 46.3h5.6v1.9M28.2 76.1h1.9v1.9M266.8 76.1h-1.9v1.9M132.6 96.6h-18.6v7.5h18.6M171.8 100.4h13"/>
<circle cx="192.3" cy="100.4" r=".37"/>
</g>
<circle cx="114" cy="100.4" r=".37" fill="#000080"/>
<circle cx="114" cy="100.4" r=".37" fill="none" stroke="#000080" stroke-width=".17"/>
<circle cx="114" cy="104.1" r=".37" fill="#000080"/>
<g fill="none" stroke="#000080" stroke-width=".17">
<path d="M182.9 31.4v3.7h-26.1"/>
<circle cx="114" cy="104.1" r=".37"/>
</g>
<circle cx="177.3" cy="35.1" r=".37" fill="#000080"/>
<circle cx="177.3" cy="35.1" r=".37" fill="none" stroke="#000080" stroke-width=".17"/>
<circle cx="182.9" cy="35.1" r=".37" fill="#000080"/>
<g fill="none" stroke="#000080" stroke-width=".17">
<path d="M171.8 111.5h7.4v16.8h28"/>
<circle cx="182.9" cy="35.1" r=".37"/>
</g>
<circle cx="188.5" cy="128.3" r=".37" fill="#000080"/>
<g fill="none" stroke="#000080" stroke-width=".17">
<path d="M171.8 107.8h11.1v16.8h24.3"/>
<circle cx="188.5" cy="128.3" r=".37"/>
</g>
<circle cx="197.8" cy="124.6" r=".37" fill="#000080"/>
<circle cx="197.8" cy="124.6" r=".37" fill="none" stroke="#000080" stroke-width=".17"/>
<text font-size="8.1" fill="#85200c" x="110.2" y="18.5">ISL6236A SMPS BOARD</text>
<g font-size="5" fill="#5b0f00">
<text x="17.1" y="30.3">Input</text>
<text x="15.2" y="60.2">Output 1</text>
<text x="268.6" y="60.2">Output 2</text>
</g>
<text font-size="4" fill="#85200c" x="233.3" y="194.6">ISL6236A SMPS BOARD</text>
<g font-size="2.4" fill="#f00">
<text x="127" y="43.9">NF</text>
<text x="151.2" y="43.9">NF</text>
<text x="41.3" y="79.4">NF</text>
<text x="41.3" y="94.3">NF</text>
<text x="156.8" y="148.3">NF</text>
<text x="173.6" y="148.3">NF</text>
<text x="173.6" y="161.4">NF</text>
</g>
<g font-size="1.7">
<text x="21.4" y="4">1</text>
<text x="57.4" y="4">2</text>
<text x="93.6" y="4">3</text>
<text x="129.6" y="4">4</text>
<text x="165.8" y="4">5</text>
<text x="201.8" y="4">6</text>
<text x="238" y="4">7</text>
<text x="274.1" y="4">8</text>
<text x="5.3" y="28">A</text>
<text x="290.4" y="28">A</text>
<text x="81.9" y="59.7" transform="rotate(-90 81.9 59.7)">8</text>
<text x="145.3" y="54.1" transform="rotate(-90 145.3 54.1)">19</text>
<text x="158.3" y="54.1" transform="rotate(-90 158.3 54.1)">3</text>
<text x="161.5" y="59.9">LDO</text>
<text x="167.6" y="59">7</text>
<text x="218" y="59.7" transform="rotate(-90 218 59.7)">8</text>
<text x="82.8" y="64.4" transform="rotate(-90 82.8 64.4)">D1</text>
<text x="135.9" y="62.7">6</text>
<text x="139.5" y="63.7">VIN</text>
<text x="146.2" y="61.3" transform="rotate(-90 146.2 61.3)">PVCC</text>
<text x="156.5" y="63.7">LDOREFIN</text>
<text x="159.3" y="60.3" transform="rotate(-90 159.3 60.3)">VCC</text>
<text x="167.6" y="62.7">8</text>
<text x="218.9" y="64.4" transform="rotate(-90 218.9 64.4)">D1</text>
<text x="68.8" y="68.3">6</text>
<text x="68.9" y="66.5">7</text>
<text x="68.9" y="70.2">5</text>
<text x="72.4" y="67.4">D2/S1_3</text>
<text x="72.4" y="69.3">D2/S1_2</text>
<text x="72.4" y="71.1">D2/S1_1</text>
<text x="88.5" y="71.1">G1</text>
<text x="93.1" y="70.2">1</text>
<text x="135.1" y="66.5">17</text>
<text x="135.1" y="70.2">15</text>
<text x="139.5" y="71.1">UGATE1</text>
<text x="139.5" y="67.4">BOOT1</text>
<text x="158.4" y="71.1">UGATE2</text>
<text x="159.5" y="67.4">BOOT2</text>
<text x="167.6" y="66.5">24</text>
<text x="167.6" y="70.2">26</text>
<text x="206.9" y="70.2">1</text>
<text x="210.3" y="71.1">G1</text>
<text x="222.3" y="69.3">D2/S1_2</text>
<text x="222.4" y="67.4">D2/S1_3</text>
<text x="222.4" y="71.1">D2/S1_1</text>
<text x="231" y="66.5">7</text>
<text x="231" y="68.3">6</text>
<text x="231" y="70.2">5</text>
<text x="93.1" y="77.6">4</text>
<text x="135.1" y="73.9">16</text>
<text x="135.1" y="77.6">18</text>
<text x="139.5" y="74.8">PHASE1</text>
<text x="158.7" y="74.8">PHASE2</text>
<text x="167.6" y="77.6">23</text>
<text x="167.6" y="73.9">25</text>
<text x="206.8" y="77.6">4</text>
<text x="5.4" y="79.8">B</text>
<text x="88.3" y="78.6">G2</text>
<text x="135.1" y="81.4">10</text>
<text x="139.5" y="82.3">OUT1</text>
<text x="139.5" y="78.6">LGATE1</text>
<text x="158.6" y="78.6">LGATE2</text>
<text x="160.3" y="82.3">PGND</text>
<text x="167.6" y="81.4">22</text>
<text x="210.3" y="78.6">G2</text>
<text x="290.5" y="79.8">B</text>
<text x="80.1" y="87.6" transform="rotate(-90 80.1 87.6)">3</text>
<text x="81" y="84.2" transform="rotate(-90 81 84.2)">A/S2_2</text>
<text x="83.8" y="87.7" transform="rotate(-90 83.8 87.7)">2</text>
<text x="84.7" y="84.2" transform="rotate(-90 84.7 84.2)">A/S2_1</text>
<text x="135.1" y="85.1">14</text>
<text x="135.9" y="88.8">9</text>
<text x="139.5" y="89.7">BYP</text>
<text x="139.5" y="86">EN1</text>
<text x="160.6" y="86">OUT2</text>
<text x="161.8" y="89.7">EN2</text>
<text x="167.6" y="88.8">27</text>
<text x="167.6" y="85.1">30</text>
<text x="216.1" y="87.7" transform="rotate(-90 216.1 87.7)">2</text>
<text x="217" y="84.2" transform="rotate(-90 217 84.2)">A/S2_1</text>
<text x="219.8" y="87.6" transform="rotate(-90 219.8 87.6)">3</text>
<text x="220.8" y="84.2" transform="rotate(-90 220.8 84.2)">A/S2_2</text>
<text x="135.3" y="92.5">11</text>
<text x="139.5" y="93.5">FB1</text>
<text x="159.2" y="93.5">REFIN2</text>
<text x="167.6" y="92.5">32</text>
<text x="135.1" y="100">12</text>
<text x="135.3" y="96.3">21</text>
<text x="139.5" y="100.9">ILIM1</text>
<text x="139.5" y="97.2">GND</text>
<text x="159.9" y="100.9">VREF3</text>
<text x="160.4" y="97.2">ILIM2</text>
<text x="167.6" y="100">5</text>
<text x="167.6" y="96.3">31</text>
<text x="135.1" y="103.7">29</text>
<text x="135.9" y="107.4">4</text>
<text x="139.5" y="104.6">SKIP</text>
<text x="161.8" y="104.6">REF</text>
<text x="167.6" y="103.7">1</text>
<text x="167.6" y="107.4">13</text>
<text x="135.1" y="111.2">20</text>
<text x="139.5" y="108.4">EN LDO</text>
<text x="139.5" y="112.1">SECFB</text>
<text x="160.7" y="112.1">POK2</text>
<text x="160.9" y="108.4">POK1</text>
<text x="167.6" y="111.2">28</text>
<text x="135.9" y="114.9">2</text>
<text x="139.5" y="115.9">TON</text>
<text x="151.8" y="117.7" transform="rotate(-90 151.8 117.7)">EP</text>
<text x="150.9" y="122" transform="rotate(-90 150.9 122)">33</text>
<text x="5.3" y="131.4">C</text>
<text x="290.5" y="131.4">C</text>
<text x="5.3" y="183.2">D</text>
<text x="290.4" y="183.2">D</text>
<text x="224.9" y="191.3">Title</text>
<text x="224.9" y="196.9">Size</text>
<text x="234.2" y="196.9">Number</text>
<text x="271.4" y="196.9">Revision</text>
<text x="224.9" y="202.5">Date:</text>
<text x="225.8" y="199.7">A3</text>
<text x="233.3" y="202.5">6/01/2024</text>
<text x="262.1" y="202.5">Sheet</text>
<text x="267.2" y="202.5">of</text>
<text x="21.4" y="207.2">1</text>
<text x="57.4" y="207.2">2</text>
<text x="93.6" y="207.2">3</text>
<text x="129.6" y="207.2">4</text>
<text x="165.8" y="207.2">5</text>
<text x="201.8" y="207.2">6</text>
<text x="224.9" y="204.4">File:</text>
<text x="233.3" y="204.4">C:\Users\..\ISL6236A_DEMO.SchDoc</text>
<text x="238" y="207.2">7</text>
<text x="262.1" y="204.4">Drawn By:</text>
<text x="274.1" y="207.2">8</text>
</g>
<g font-size="1.7" fill="#800000">
<text x="141.6" y="29.2">+5V_PVCC</text>
<text x="179.3" y="29.2">+5V_LDO</text>
<text x="31.9" y="32.9">+VIN</text>
<text x="155.1" y="40.4">+5V_VCC</text>
<text x="80.3" y="44.1">+VIN</text>
<text x="113.9" y="42.2">+VIN</text>
<text x="216.4" y="44.1">+VIN</text>
<text x="35.7" y="60.9">+1V5</text>
<text x="257" y="62.7">+1V05</text>
<text x="125.2" y="70.2">UGATE1</text>
<text x="173.6" y="70.2">UGATE2</text>
<text x="47" y="72.1">+5V_VCC</text>
<text x="125.2" y="73.9">PHASE1</text>
<text x="125.2" y="77.6">LGATE1</text>
<text x="173.6" y="73.9">PHASE2</text>
<text x="173.6" y="77.6">LGATE2</text>
<text x="121.4" y="81.4">+1V5</text>
<text x="54.4" y="87">FB1</text>
<text x="121.4" y="85.1">EN1</text>
<text x="175.5" y="85.1">+1V05</text>
<text x="177.3" y="88.8">POK1</text>
<text x="121.4" y="92.5">FB1</text>
<text x="175.5" y="92.5">REFIN2</text>
<text x="173.6" y="100">+VREF3</text>
<text x="60" y="103.7">+5V_VCC</text>
<text x="121.4" y="107.4">EN_LDO</text>
<text x="175.5" y="103.7">+REF</text>
<text x="110.4" y="109.3">+5V_VCC</text>
<text x="184.9" y="111.2">+5V_VCC</text>
<text x="194.2" y="111.2">+5V_VCC</text>
<text x="69.3" y="116.8">EN_LDO</text>
<text x="60" y="122.4">+5V_VCC</text>
<text x="203.4" y="124.2">POK1</text>
<text x="203.4" y="128">POK2</text>
<text x="71.1" y="137.3">EN1</text>
<text x="147.5" y="141">+VREF3</text>
<text x="147.5" y="142.9">+REF</text>
<text x="171.9" y="141">+5V_VCC</text>
<text x="147.5" y="154.1">REFIN2</text>
</g>
<g font-size="1.7" fill="#000080">
<text x="20.8" y="34.8">J1</text>
<text x="147.5" y="34.8">0R</text>
<text x="155" y="34.8">R1</text>
<text x="20.8" y="40.4">4mmx1mm5</text>
<text x="184.6" y="38.3">C1</text>
<text x="184.6" y="40.2">4u7, 50V</text>
<text x="20.8" y="44.1">J2</text>
<text x="123.1" y="47.6">C2</text>
<text x="123.3" y="44.1">0R</text>
<text x="130.8" y="44.1">R2</text>
<text x="136.1" y="47.6">C3</text>
<text x="146.6" y="44.1">10R</text>
<text x="155" y="44.1">R3</text>
<text x="169.7" y="47.6">C4</text>
<text x="20.8" y="49.7">4mmx1mm5</text>
<text x="91.4" y="53.2">C5</text>
<text x="123.1" y="49.5">1uF_50V</text>
<text x="136.1" y="49.5">1uF_50V</text>
<text x="151.3" y="53.4">U1</text>
<text x="169.7" y="49.5">1uF_50V</text>
<text x="227.5" y="53.2">C6</text>
<text x="73" y="59">Q1</text>
<text x="91.4" y="55.1">10uF</text>
<text x="147.5" y="55.3">ISL6236AIRZ</text>
<text x="210.9" y="59">Q2</text>
<text x="227.5" y="55.1">10uF</text>
<text x="20.8" y="64.6">J3</text>
<text x="46.9" y="65.5">L1</text>
<text x="67.4" y="60.9">SI4816BDY-T1-E3</text>
<text x="203.4" y="60.9">SI4816BDY-T1-E3</text>
<text x="242.6" y="65.5">L2</text>
<text x="270.5" y="64.6">J4</text>
<text x="20.8" y="70.2">4mmx1mm5</text>
<text x="46.9" y="68.9">3u3.DR125-3R3-R</text>
<text x="102.8" y="66.5">100nF</text>
<text x="110.2" y="66.5">C7</text>
<text x="119.5" y="66.5">1R</text>
<text x="127" y="66.5">R4</text>
<text x="175.5" y="66.5">1R</text>
<text x="182.9" y="66.5">R5</text>
<text x="188.5" y="66.5">220nF</text>
<text x="194.1" y="66.5">C8</text>
<text x="242.6" y="68.9">2u2. DR125-2R2-R</text>
<text x="261" y="71.1">C10</text>
<text x="270.5" y="70.2">4mmx1mm5</text>
<text x="20.8" y="73.9">J5</text>
<text x="43.9" y="77.5">R12</text>
<text x="51.4" y="77.5">R13</text>
<text x="261" y="73">330uF 10V</text>
<text x="270.5" y="73.9">J6</text>
<text x="20.8" y="79.5">4mmx1mm5</text>
<text x="43.9" y="79.3">DNF</text>
<text x="51.4" y="79.3">0R</text>
<text x="270.5" y="79.5">4mmx1mm5</text>
<text x="39.2" y="86">C9</text>
<text x="39.2" y="87.9">330uF 10V</text>
<text x="43.9" y="92.4">R17</text>
<text x="43.9" y="94.2">DNF</text>
<text x="119.5" y="100">200K</text>
<text x="128.9" y="100">R7</text>
<text x="175.5" y="96.3">200K</text>
<text x="182.9" y="100">10nF</text>
<text x="184.8" y="96.3">R6</text>
<text x="188.5" y="100">C11</text>
<text x="182.9" y="103.7">100nF</text>
<text x="188.5" y="103.7">C12</text>
<text x="64.4" y="111">R8</text>
<text x="64.4" y="112.9">10K</text>
<text x="189.3" y="116.6">R9</text>
<text x="189.3" y="118.4">200K</text>
<text x="198.6" y="116.6">R10</text>
<text x="198.6" y="118.4">200K</text>
<text x="64.4" y="129.6">R11</text>
<text x="64.4" y="131.5">10K</text>
<text x="159.5" y="146.4">R14</text>
<text x="159.5" y="148.3">DNF</text>
<text x="168.8" y="146.4">R15</text>
<text x="168.8" y="148.3">0R</text>
<text x="176.2" y="146.4">R16</text>
<text x="176.2" y="148.3">DNF</text>
<text x="176.2" y="159.5">R18</text>
<text x="176.2" y="161.3">DNF</text>
<text x="272.4" y="204.4">EA2EZG</text>
</g>
</svg>
